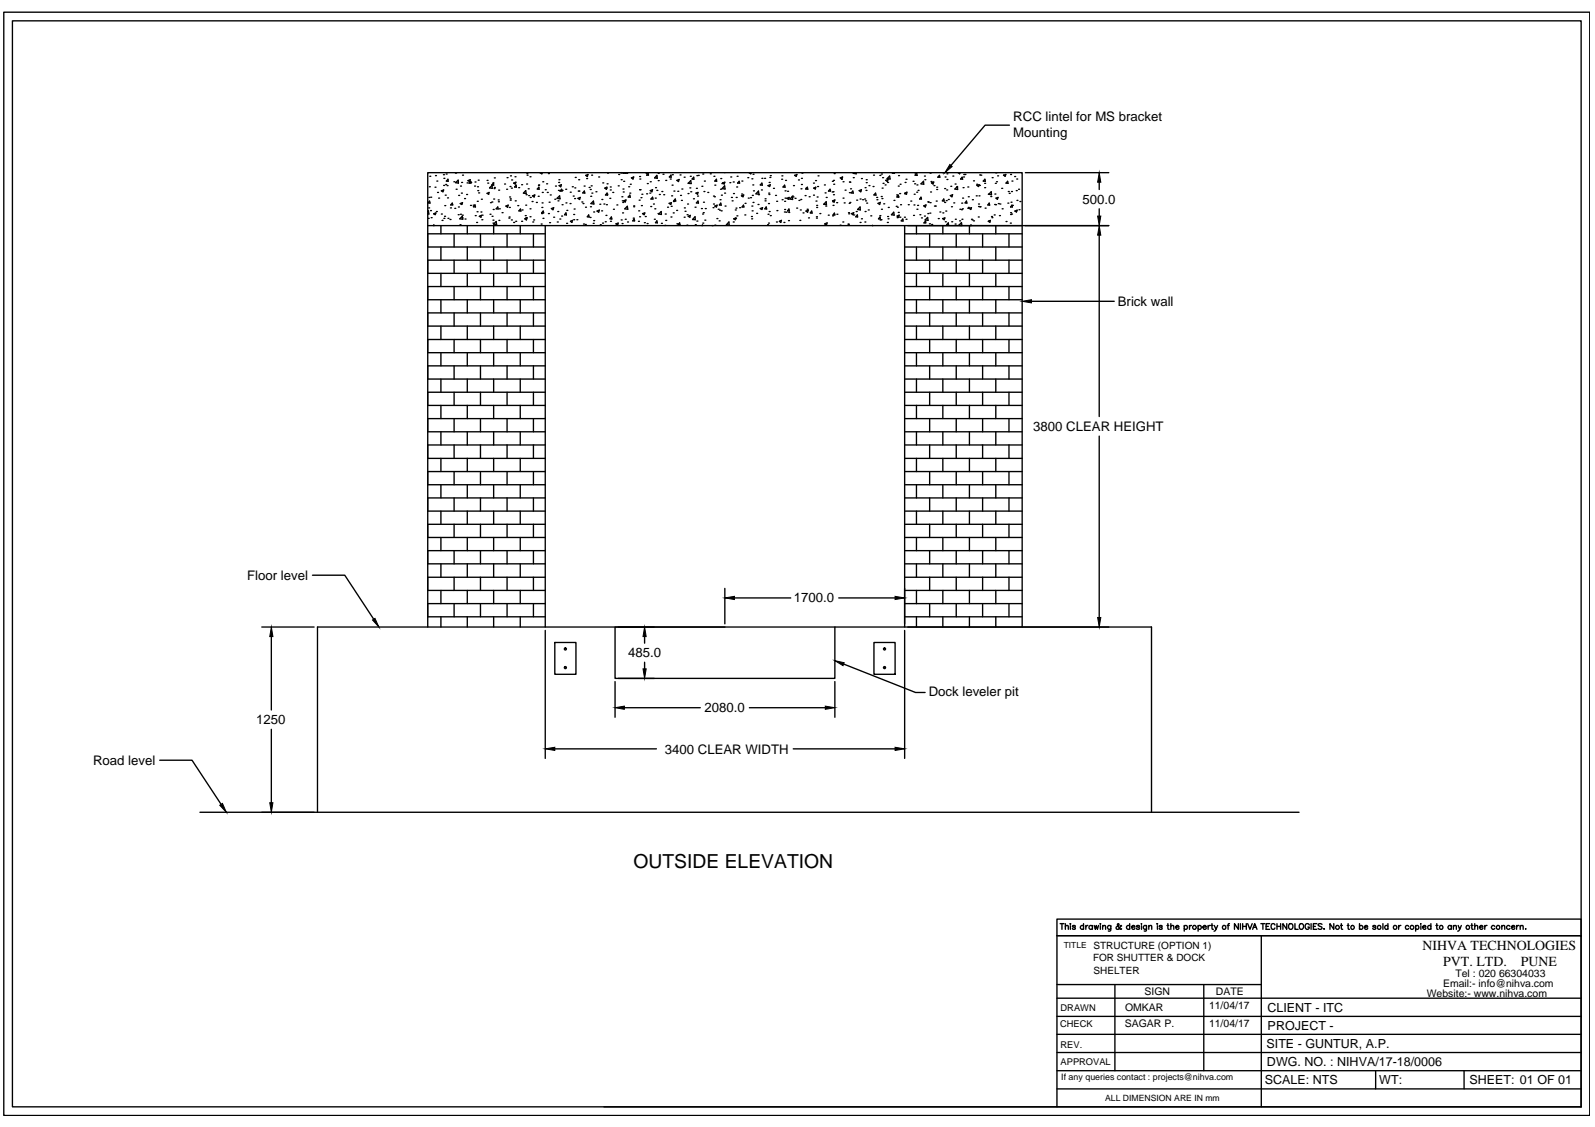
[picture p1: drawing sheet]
<svg xmlns="http://www.w3.org/2000/svg" width="297mm" height="210mm" viewBox="0 0 297 210" stroke-linecap="round" stroke-linejoin="round" font-family="sans-serif">
<!-- layer: 0 -->
<g fill="none" stroke="#000" stroke-width=".25">
<path d="M.7 2.3h295.4v205.5h-295.4zM2.3 3.9h292.2v202.2h-292.2zM79.7 39.4l.1-.1 .1 .6-.2-.1M79.8 38.7h.1M79.9 36.8h.1M80 34.8h.1M80 37.5l.1 .3h-.4zM80 32.8h.1M80.2 39.2h.1M80.2 36.7h.1M80.8 39.8l.4-.1-.1 .3zM81 34.9h.1"/>
<path d="M81.1 32.7h.1M81.3 39.4h.1M81.4 33.7h.1M81.5 35.8h.1M81.7 36.9h.1M82.2 39.9h.1M82.2 35.5l.4-.1-.1 .3zM82.6 32.5h.1M82.6 34.5h.1M82.7 33.2h.1M82.8 38.3h.1M82.9 36.4h.1"/>
<path d="M83 34.4h.1M83.1 32.4h.1M83.3 34.6h.1M83.3 36.9h.1M83.4 33.4l.1 .4-.4-.1zM83.9 38.7h.1M84.2 37.8l.1 .4h-.4zM84.5 33.9h.1M84.7 38.8h.1M84.8 32.2h.1M84.9 34l.4-.4 .1 .5zM84.9 35.2h.1"/>
<path d="M85.3 40h.1M85.4 38.6h.1M85.4 36.4h.1M85.7 37.9l.4-.2-.1 .4zM85.8 39.9h.1M85.8 34.7h.1M85.8 37.9h.1M85.9 36h.1M86 34h.1M86.1 32.6h.1M86.5 37h.1M86.9 36.2h.1"/>
<path d="M87 34.1h.1M87.2 33.6l.4-.1-.2 .3zM87.6 38.3h.1M87.7 34h.1M87.7 33.8v.3h-.3zM88.1 38.2h.1M88.4 34.7h.1M88.5 33.9h.1M88.5 38.2v.4l-.3-.1zM88.8 39.4h.1M88.9 37.5h.1M88.9 34.8h.1"/>
<path d="M89 35.5h.1M89.1 33.6h.1M89.1 35.9h.1M89.6 39.5h.1M89.6 37.1h.1M90.7 33.6h.1M90.7 36l.4-.2-.1 .4zM90.8 34.1h.1M91.2 35l.4-.5 .1 .6zM91.3 39.9h.1M91.3 37.7h.1M91.6 37.6h.1"/>
<path d="M91.8 34.1h.1M91.8 39h.1M91.9 34.1v.4l-.3-.1zM91.9 37.1h.1M92 35.1h.1M92.1 33.1h.1M92.1 34.9h.1M92.7 38.6l.1 .3h-.4zM92.8 37.2h.1M92.8 37.6h.1M92.9 35.4h.1M93 38.9h.1"/>
<path d="M93.5 39.6h.1M94 34.3h.1M94.2 38.4l.4-.2-.1 .4zM94.3 35.2h.1M94.4 33.1h.1M94.9 38.6h.1M94.9 36.7h.1M95 34.7h.1M95 37.3h.1M95 37h.1M95.1 32.8h.1M95.2 35h.1"/>
<path d="M95.3 33.5h.1M95.7 34.1l.4-.2-.1 .4zM95.9 32.9h.1M96 37.4h.1M96.1 34.5l.1 .4-.4-.1zM96.4 38.3h.1M96.6 35h.1M96.9 38.9l.1 .4h-.4zM97.1 34.4h.1M97.2 39.1h.1M97.9 38.2h.1M97.9 35.5l.1 .6-.5-.1z"/>
<path d="M98 36.3h.1M98.1 34.3h.1M98.1 32.3h.1M98.2 32.6h.1M98.4 35.2h.1M98.5 36.4h.1M98.7 38.9h.1M98.7 32.9h.1M98.7 36.8h.1M99.1 37.5h.1M99.2 36.5l.4-.2-.1 .4zM99.9 37.7h.1"/>
<path d="M100.2 36.6h.1M100.3 34.5h.1M100.3 34.4h.1M100.4 34.9v.3h-.3zM100.7 32.2l.2 .2 .1-.2M100.9 39.8h.1M100.9 38.6h.1M101 37.8h.1M101 35.8h.1M101.1 33.9h.1M101.2 39.3v.4h-.3zM101.5 35.3h.1"/>
<path d="M101.8 34.2h.1M101.9 35.8h.1M102.1 39.8h.1M102.1 32.3h.1M102.3 37.7h.1M102.5 36.3h.1M102.7 38.8l.4-.1-.1 .4zM103.3 37.1h.1M103.4 34.7h.1M103.7 36.9l.5-.4 .1 .5zM103.9 39.4h.1M103.9 37.4h.1"/>
<path d="M104 35.5h.1M104 34h.1M104.1 33.5h.1M104.1 34.6l.4-.2-.1 .4zM104.6 35.2l.1 .4h-.4zM104.7 38.1h.1M104.7 35.5h.1M105.4 35.2h.1M105.4 37.8h.1M105.4 39.7l.1 .3h-.4zM105.6 39.2h.1M106.2 37.9h.1"/>
<path d="M106.2 35.8h.1M106.6 34.8h.1M106.8 36.5h.1M106.8 39.9h.1M106.9 38.9h.1M107 37h.1M107 35h.1M107.1 33h.1M107.6 36.9l.5-.1-.2 .4zM107.7 35.6h.1M107.8 33.5h.1M107.8 35.6h.1"/>
<path d="M108.4 37.6h.1M108.6 37.9h.1M108.8 34.7h.1M108.8 35.6l.1 .4-.4-.1zM109 38.6h.1M109.1 32.7l.4-.2-.1 .4zM109.2 33.3h.1M109.7 34.9h.1M109.9 35.3h.1M110 38.5h.1M110 36.6h.1M110.1 37.9l.4-.4 .1 .5z"/>
<path d="M110.1 34.6h.1M110.2 32.6h.1M110.2 36h.1M110.6 39.5h.1M111 35.7h.1M111.2 39.3l.4-.2-.1 .4zM111.5 33h.1M111.7 38h.1M112 39.3h.1M112.1 37.2h.1M112.3 34.1h.1M112.5 38h.1"/>
<path d="M112.6 35l.4-.1-.1 .3zM112.9 35h.1M112.9 38.1h.1M113 36.2h.1M113.1 34.2h.1M113.1 36v.4l-.3-.1zM113.1 32.2h.1M113.6 36.9h.1M113.7 34.8h.1M113.7 35.4h.1M114.1 35.8h.1M114.2 39h.1"/>
<path d="M114.9 38.2h.1M115.1 34.6h.1M115.2 32.5h.1M115.6 32.2h.1M115.6 32.2h.5M115.7 33.5h.1M115.8 36.6h.1M115.9 37.4h.1M115.9 39.7h.1M116 37.7h.1M116 35.2h.1M116.1 35.8h.1"/>
<path d="M116.1 33.8h.1M116.1 37.4l.5-.2-.2 .4zM116.2 32.2l.3 .1v-.1M116.4 38.9l.4-.5 .1 .6zM116.7 32.3h.1M117.1 34.8h.1M117.3 36h.1M117.3 36.4l.1 .3h-.4zM117.4 34.3h.1M117.6 33.1l.4-.1-.1 .3zM118 38.5h.1M118 38.3h.1"/>
<path d="M118.9 39.3h.1M119 37.3h.1M119.1 35.3h.1M119.1 32.9h.1M119.2 33.3h.1M119.2 35.3h.1M119.4 36.8h.1M119.5 38.3h.1M119.5 36.2h.1M119.7 39.8l.4-.1-.1 .3zM120.3 32.3h.1M120.4 36.1h.1"/>
<path d="M120.6 34.2h.1M120.7 32.3l.1 .3h-.4zM121 36h.1M121.1 33.9h.1M121.1 35.5l.4-.2-.1 .4zM121.2 38.5h.1M121.5 36.7l.1 .4h-.4zM121.7 38h.1M121.9 38.9h.1M122 36.9h.1M122.1 35h.1M122.2 33h.1"/>
<path d="M122.3 35.5h.1M122.3 32.7l.1 .5-.5-.1zM122.5 39.8h.1M122.6 33.6h.1M122.6 32.3h.1M122.7 39.9l.4-.5 .1 .5zM122.8 36.2h.1M123.3 35.7h.1M123.5 32.5h.1M123.6 36.3h.1M123.9 39.9h.1M124 33.6h.1"/>
<path d="M124.3 38.6h.1M124.6 37.9l.4-.2-.1 .4zM124.8 33.3h.1M125 32.6v.4h-.3zM125 38.4h.1M125.1 36.5h.1M125.2 34.5h.1M125.2 32.5h.1M125.4 39.7h.1M125.4 37.5h.1M125.5 35.6h.1M125.8 37.1v.4l-.3-.1z"/>
<path d="M126 39.2h.1M126.1 33.6l.4-.2-.1 .4zM126.2 35.6h.1M126.6 32.6h.1M126.7 36.4h.1M126.9 37.3h.1M127 35.2h.1M127.4 33h.1M127.5 38.7h.1M127.6 39.4h.1M128 40h.1M128 38h.1"/>
<path d="M128.1 36.1h.1M128.2 34.1h.1M128.5 35h.1M128.6 32.8h.1M128.6 35.7h.1M128.6 33.6l.1 .6-.5-.1zM129.1 37h.1M129.2 33v.4l-.3-.1zM129.4 38.6h.1M129.6 36l.4-.2-.1 .4zM129.7 35.1h.1M129.8 32.7h.1"/>
<path d="M129.9 36.5h.1M130 37.5l.1 .3h-.4zM130 32.7h.1M130.6 38.8h.1M130.7 34.7h.1M130.8 39.9h.1M130.9 32.4h.1M131 39.6h.1M131 37.7h.1M131.1 35.7h.1M131.2 33.7h.1M131.3 38.8h.1"/>
<path d="M131.8 35.8h.1M132.3 32.4h.1M132.8 38.7h.1M132.9 36.5h.1M132.9 38h.1M133 32.8h.1M133 36.6h.1M133.1 34.5h.1M133.1 38.4l.4-.2-.1 .4zM133.4 33.4l.1 .4-.4-.1zM133.8 39h.1M134 39.1h.1"/>
<path d="M134.1 37.2h.1M134.2 35.2h.1M134.2 33.3h.1M134.2 37.8l.1 .4h-.3zM134.3 39.3h.1M134.4 36.4h.1M134.4 34.2h.1M134.6 34.1l.4-.2-.1 .4zM134.9 36h.1M134.9 34.6l.1 .6-.5-.1zM135 38.4h.1M135.9 34h.1"/>
<path d="M136.1 33h.1M136.2 36.8h.1M136.3 37.4h.1M136.6 33.9h.1M136.6 36.1h.1M136.9 39.1h.1M137.1 38.8h.1M137.1 36.8h.1M137.2 34.8h.1M137.3 32.8h.1M137.7 33.8v.3h-.3zM137.7 38.7h.1"/>
<path d="M138.1 36.5l.4-.2-.1 .3zM138.1 36.1h.1M138.2 33.7h.1M138.5 38.2v.4h-.3zM138.8 37.9h.1M139.3 33.1h.1M139.3 36.9h.1M139.5 32.2h.1M139.5 32.2l.3 .2 .1-.2M139.8 36.8h.1M140 38.4h.1M140 33.3h.1"/>
<path d="M140.1 39.3h.1M140.1 36.4h.1M140.2 34.4h.1M140.2 37.7h.1M140.2 32.5h.1M140.3 35.5h.1M140.9 39.7h.1M141.2 38.1h.1M141.3 36.3h.1M141.3 35.6v.6l-.5-.1zM141.6 38.8l.4-.1-.1 .3zM141.8 35.4h.1"/>
<path d="M141.9 33.2h.1M141.9 34.1l.1 .4-.4-.1zM142.4 33.2h.1M142.5 37.4h.1M142.5 37h.1M142.7 38.6l.1 .3h-.4zM143 39.9h.1M143 34.6l.5-.2-.2 .3zM143.1 37.9h.1M143.2 36h.1M143.2 36.2h.1M143.2 34h.1"/>
<path d="M143.2 39.4h.1M143.4 33h.1M143.5 32.7h.1M144 35.1h.1M144.4 36.4h.1M144.6 37.5h.1M144.7 39.2h.1M145.6 33.4h.1M145.6 32.8h.1M145.7 37.2h.1M146.1 39.5h.1M146.1 37.5h.1"/>
<path d="M146.1 39h.1M146.1 34.5l.1 .4-.4-.1zM146.2 36.9h.1M146.2 35.5h.1M146.3 33.6h.1M146.4 39.5h.1M146.5 36.9l.5-.1-.2 .3zM146.7 35.6h.1M146.9 39.6h.1M146.9 38.9l.1 .4h-.3zM147.1 37.1l.5-.5v.6zM147.6 36.5h.1"/>
<path d="M147.7 36.7h.1M147.8 34.6h.1M148 32.7l.4-.2-.1 .3zM148.1 36.9h.1M148.4 38.8h.1M148.7 33.5h.1M148.8 37.3h.1M149 39.1h.1M149.1 37.2h.1M149.2 35.2h.1M149.3 34.4h.1M149.3 33.2h.1"/>
<path d="M149.3 32.2h.1M149.5 39.7h.1M149.9 36.4h.1M150.1 35h.1M150.1 39.3l.4-.2-.1 .4zM150.3 39h.1M150.4 34.9v.3h-.3zM150.7 36.6h.1M151.2 39.3v.4h-.3zM151.5 34.1h.1M151.5 36.4h.1M151.5 35l.4-.1-.1 .3z"/>
<path d="M151.9 33.6h.1M152 37.5h.1M152.1 38.6h.1M152.1 38.3h.1M152.2 36.7h.1M152.3 34.7h.1M152.3 32.8h.1M152.7 39.8h.1M153.4 38l.5-.4v.5zM153.5 34.4h.1M153.6 38h.1M153.7 35.9h.1"/>
<path d="M153.8 38.4h.1M153.9 36.8h.1M154.6 35.2l.1 .4h-.4zM155 35.8h.1M155 33.8h.1M155.1 37.4l.4-.2-.2 .4zM155.1 37.6h.1M155.1 35.7h.1M155.1 38.3h.1M155.2 33.6h.1M155.2 36.3h.1M155.3 34.3h.1"/>
<path d="M155.3 32.3h.1M155.4 39.7l.1 .3h-.4zM155.8 37.7h.1M155.9 39.9h.1M156.5 33.1l.4-.1-.1 .3zM156.7 33.4h.1M157 36.9h.1M157 33.9h.1M157.2 37.8h.1M157.4 35.4h.1M158 39.6h.1M158.1 39.8h.1"/>
<path d="M158.1 37.9h.1M158.2 35.9h.1M158.2 33.9h.1M158.3 33.9h.1M158.3 37.7h.1M158.4 35.2h.1M158.6 39.8l.4-.2-.1 .4zM158.8 35.6l.1 .4-.4-.1zM158.9 33.1h.1M159 32.2l-.1 .1 .6 .1-.1-.2M159.5 39.4h.1M159.5 37.3h.1"/>
<path d="M159.7 39l.5-.4v.5zM160 35.5l.4-.2-.1 .4zM160.2 37.1h.1M160.4 33.3h.1M160.6 37.2h.1M161 37.1h.1M161.1 35h.1M161.1 39.4h.1M161.2 37.4h.1M161.3 35.5h.1M161.3 33.5h.1M161.3 34h.1"/>
<path d="M161.4 37.8h.1M161.7 39.1h.1M161.8 34.6h.1M162.6 34.7h.1M162.7 32.6h.1M163.1 36v.4l-.3-.1zM163.3 36.8h.1M163.3 37.2h.1M163.5 37.9l.4-.2-.1 .4zM163.9 32.7h.1M164.1 36.6h.1M164.2 32.4h.1"/>
<path d="M164.2 39h.1M164.2 37h.1M164.3 35h.1M164.4 33.1h.1M164.5 34.1h.1M164.6 38h.1M164.8 34.4h.1M165 33.6l.4-.2-.1 .4zM165.2 33.3l.5-.5 .1 .5zM165.3 34h.1M165.4 38.6h.1M166.3 32.2h-.1l.4 .1-.1-.1"/>
<path d="M166.4 39.5l.1 .6-.5-.1zM166.5 37.3h.1M166.9 38.4h.1M167 36.3h.1M167.1 38.6h.1M167.2 36.6h.1M167.3 34.7h.1M167.3 39.6h.1M167.3 36.4l.1 .3h-.4zM167.3 32.7h.1M167.5 36.1h.1M167.6 34.3h.1"/>
<path d="M167.7 38.1h.1M168.5 36.1h.1M168.5 36l.4-.2-.1 .4zM168.6 34h.1M168.7 33.4h.1M169.1 38.1h.1M169.6 37.5h.1M170 33.8h.1M170.2 38.2h.1M170.3 36.2h.1M170.3 34.2h.1M170.4 32.2h.1"/>
<path d="M170.7 35.8h.1M170.7 32.3l.1 .4-.4-.1zM170.8 39h.1M170.8 34.4h.1M170.9 38.3h.1M171 35.5h.1M171.3 40h.1M171.5 36.7l.1 .4h-.3zM171.5 34.2l.5-.4v.5zM172 38.3l.5-.1-.2 .4zM172.2 32.8h.1M172.2 33.5h.1"/>
<path d="M172.8 37.6h.1M172.8 39.8h.1M172.9 37.7h.1M173.2 39.7h.1M173.2 37.7h.1M173.2 32.2h.1M173.3 35.8h.1M173.4 33.8h.1M173.5 34.1l.4-.2-.1 .4zM173.9 34.6h.1M174 38.4h.1M174.2 38.4h.1"/>
<path d="M174.4 37.5h.1M174.4 34.9h.1M174.4 35.3h.1M174.9 32.7l.1 .3h-.3zM175 39.5h.1M175.6 39.7h.1M175.6 32.2h.1M175.8 37.1v.4l-.3-.1zM175.9 37.7h.1M175.9 35.1h.1M176 33h.1M176.1 39.3h.1"/>
<path d="M176.2 37.4h.1M176.3 35.4h.1M176.3 33.4h.1M176.3 32.4h.1M176.6 37.2h.1M177 36.4l.4-.1-.1 .3zM177.1 34.7h.1M177.2 38.5h.1M177.4 32.8h.1M177.6 37.8h.1M177.8 35.2l.5-.5v.6zM177.9 34.3h.1"/>
<path d="M178.2 34.8h.1M178.4 32.2l.3 .2 .1-.2M178.8 39h.1M179.1 39.1h.1M179.1 37.8h.1M179.2 33l.1 .4-.4-.1zM179.2 38.9h.1M179.3 36.9h.1M179.4 35h.1M179.4 33h.1M179.5 32.5h.1M179.7 32.5h.1"/>
<path d="M180 37.5l.1 .3h-.4zM180.2 34.8h.1M180.2 38.8h.1M180.3 38.6h.1M180.3 36.6h.1M180.5 38.8l.4-.1-.1 .3zM181.1 37.2h.1M181.3 33.7h.1M181.8 36.5h.1M181.9 34.3h.1M181.9 34.5l.5-.1-.2 .3zM182.2 38.5h.1"/>
<path d="M182.2 38h.1M182.3 36.5h.1M182.4 34.5h.1M182.4 32.6h.1M182.5 38.5h.1M182.7 32.6h.1M183.4 35h.1M183.4 34.1h.1M183.4 33.4l.1 .4-.4-.1zM183.5 38.8h.1M184.1 36.2h.1M184.1 36.2l.5-.5v.6z"/>
<path d="M184.2 37.8l.1 .4h-.3zM184.5 36.6h.1M184.8 33.1h.1M185.2 38.1h.1M185.3 36.1h.1M185.4 34.1h.1M185.4 38.1h.1M185.4 32.2h.1M185.5 36.9l.4-.1-.2 .3zM185.6 33.9h.1M185.8 32.8h.1M185.9 37.9h.1"/>
<path d="M186.2 38h.1M186.5 35.1h.1M186.6 38.9h.1M186.9 32.6l.4-.1-.1 .3zM187.6 33.8l.1 .3h-.3zM187.7 37.8h.1M187.8 35.7h.1M187.9 36h.1M188 23.3h-4.5l-6.4 7.5M188.2 39.6h.1M188.2 39.9h.1M188.2 32.5h.1"/>
<path d="M188.3 37.7h.1M188.4 35.7h.1M188.4 39.9h.1M188.5 33.7h.1M188.5 38.2v.4h-.3zM188.5 38.3h.1M189 32.9h.1M189 39.3l.4-.2-.1 .4zM189.3 35.5h.1M189.3 33.3h.1M189.4 37.3h.1M189.7 35.2h.1"/>
<path d="M189.8 39.1h.1M189.9 37.5h.1M191 32.2h15.5M204.7 33.9v1.4M204.7 38.9v1.3M79.7 42h126.8M79.7 40.7h.1M80.3 40.5h.1M80.7 42l.1-.1v.1M82.1 42v1.5M82.1 46v2.5M82.1 50.9v2.5"/>
<path d="M82.1 55.8v2.5M82.3 41h.1M82.7 40.7h.1M82.8 40.3h.1M83.4 40.7h.1M83.8 40.9h.1M84.6 43.5v2.5M84.6 48.5v2.4M84.6 53.4v2.4M84.6 58.3v2.4M85.7 41.9h.1M86 40.6h.1"/>
<path d="M86.1 40.1h.1M86.1 40.3l.1 .5h-.6zM86.6 40.8h.1M87 42v1.5M87 46v2.5M87 50.9v2.5M87 55.8v2.5M88.5 40.2h.1M88.8 41.4h.1M89.3 40.3l.3-.2v.4zM89.5 43.5v2.5M89.5 48.5v2.4"/>
<path d="M89.5 53.4v2.4M89.5 58.3v2.4M89.7 40.9h.1M89.8 40.1h.1M91.6 40.3h.1M91.8 41h.1M91.8 41.6h.1M91.9 41.9h.1M91.9 42v1.5M91.9 46v2.5M91.9 50.9v2.5M91.9 55.8v2.5"/>
<path d="M91.9 41.7l.5-.4 .1 .5zM92.9 41h.1M94.4 43.5v2.5M94.4 48.5v2.4M94.4 53.4v2.4M94.4 58.3v2.4M94.8 40.6h.1M94.8 40.4h.1M95.2 41h.1M95.7 41.4h.1M96 41.2h.1M96.9 42v1.5"/>
<path d="M96.9 46v2.5M96.9 50.9v2.5M96.9 55.8v2.5M97.1 41.2h.1M97.7 40.8l.5-.2-.2 .4zM97.8 40.2h.1M97.9 40.5h.1M98.7 40.4h.1M99.2 41.3h.1M99.3 43.5v2.5M99.3 48.5v2.4M99.3 53.4v2.4"/>
<path d="M99.3 58.3v2.4M99.4 41h.1M100.8 41.7h.1M101.1 40.7h.1M101.5 43.5h-21.8v2.5h21.8M101.5 48.5h-21.8v2.4h21.8M101.5 53.4h-21.8v2.4h21.8M101.5 58.3h-21.8v2.4h21.8M101.5 42v74.8M102.3 41.5h.1M103.1 40.5h.1M103.8 41.3h.1"/>
<path d="M104.3 40.8h.1M104.6 40.2h.1M105.5 41.6h.1M106.2 41.2l.4-.2-.1 .4zM106.8 40.9h.1M107.4 40.9h.1M108.7 41.7h.1M109 41.8h.1M109.6 40l.1 .4h-.3zM109.9 40.5h.1M110.5 41.6h.1M110.6 41.1h.1"/>
<path d="M111.8 41.9h.1M112.2 41.6h.1M112.7 41.3h.1M112.8 40.1h.1M113.7 41.2h.1M113.9 40.4v.4h-.3zM114.7 41.7l.4-.1-.1 .3zM115 42h.1M115.7 41h.1M115.9 41.6h.1M116.4 40.8h.1M116.9 41.3h.1"/>
<path d="M117.9 40.6h.1M118.1 40.8l.1 .3h-.4zM118.9 41.2h.1M119.1 40.4h.1M120 41.5h.1M120.2 40.3h.1M120.5 41.6h.1M121.9 40.8h.1M122.3 41.1l.1 .4h-.3zM123.2 41.6h.1M123.8 42h.1M124 41h.1"/>
<path d="M125 40.4h.1M126.1 41.7h.1M126.3 41.7h.1M126.6 41.5v.4h-.3zM127.4 40.5h.1M127.9 41.9h.1M128.2 40.3l.4-.2-.1 .4zM129.4 40.4l.1 .5h-.5zM129.5 41.9h.1M129.8 41.2h.1M130.7 42l.1-.1v.1M130.9 41.6h.1"/>
<path d="M131.3 41h.1M132.6 42h.1M133.1 41.9h.1M133.5 40.7h.1M133.9 41.1h.1M135.7 41.3l.1 .6h-.5zM136.6 41.3h.1M136.6 40.8l.5-.2-.2 .3zM137 40.7h.1M137.2 40.2h.1M138.7 40h.1M139.9 40.3h.1"/>
<path d="M140 40.8h.1M142.9 41.9h.1M143.1 41.6h.1M143.5 40.2h.1M144.6 41.3h.1M145.1 41.2l.4-.2-.1 .4zM146 41.4h.1M146.8 41.1h.1M149 41h.1M150.6 40.6h.1M152 40.6h.1M152 40.4h.1"/>
<path d="M153.5 41.9h.1M153.6 41.7l.4-.2-.1 .4zM154.2 40.1h.1M155.1 40.2h.1M156.4 41.9h.1M157 41.3h.1M157.9 41.7h.1M158 41.8h.1M159 40h.1M159.7 40v.4h-.3zM160.2 41.4h.1M160.4 40.8h.1"/>
<path d="M161.1 41.3h.1M162.2 40.2h.1M162.5 42h.1M163.9 40.2h.1M163.9 41h.1M163.9 40.4v.4h-.3zM164.1 40.9h.1M165.3 41.4h.1M165.3 40.3h.1M165.4 40.8h.1M167.1 40.5h.1M167.1 40.2l.4-.1-.1 .4z"/>
<path d="M167.6 40.5h.1M168.1 40.8l.1 .4-.4-.1zM168.4 40.5h.1M168.5 43.5h21.9M168.5 46h21.9M168.5 48.5h21.9M168.5 50.9h21.9M168.5 53.4h21.9M168.5 55.8h21.9M168.5 58.3h21.9M168.5 42v74.8M168.7 40.8h.1"/>
<path d="M170.1 40.1h.1M170.7 42v1.5M170.7 46v2.5M170.7 50.9v2.5M170.7 55.8v2.5M171.6 40.6h.1M172.2 40.2h.1M172.4 41.2v.3h-.3zM172.7 40.5l.1 .5h-.5zM173.1 41.7h.1M173.1 43.5v2.5M173.1 48.5v2.4"/>
<path d="M173.1 53.4v2.4M173.1 58.3v2.4M173.5 41.8h.1M174.7 40.7h.1M175.5 40.7l.5-.1-.2 .3zM175.6 42v1.5M175.6 46v2.5M175.6 50.9v2.5M175.6 55.8v2.5M176.1 41.3h.1M176.6 41.5v.4h-.3zM177.2 41.3h.1"/>
<path d="M177.9 41.7h.1M177.9 40.8h.1M178.1 43.5v2.5M178.1 48.5v2.4M178.1 53.4v2.4M178.1 58.3v2.4M178.7 41.1h.1M179 42l-.4-.1 .5-.4v.5M179.1 40.8h.1M180.5 42v1.5M180.5 46v2.5M180.5 50.9v2.5"/>
<path d="M180.5 55.8v2.5M180.7 42l.1-.1v.1M180.9 40.8h.1M181 41h.1M181.3 41.1h.1M182.2 40.4h.1M183 43.5v2.5M183 48.5v2.4M183 53.4v2.4M183 58.3v2.4M184.1 41.2l.3-.2-.1 .4zM184.2 41.1h.1"/>
<path d="M184.6 40.3h.1M184.7 40.5h.1M185.2 40h.1M185.4 42v1.5M185.4 46v2.5M185.4 50.9v2.5M185.4 55.8v2.5M186.1 40.2h.1M187.4 41.3h.1M187.9 43.5v2.5M187.9 48.5v2.4M187.9 53.4v2.4"/>
<path d="M187.9 58.3v2.4M188.2 41.6h.1M192.1 56.1h15.4M204.7 43.8v33.8M82.1 60.7v2.5M82.1 65.7v2.4M82.1 70.6v2.5M82.1 75.5v2.5M84.6 63.2v2.5M84.6 68.1v2.5M84.6 73.1v2.4M84.6 78v2.4"/>
<path d="M87 60.7v2.5M87 65.7v2.4M87 70.6v2.5M87 75.5v2.5M89.5 63.2v2.5M89.5 68.1v2.5M89.5 73.1v2.4M89.5 78v2.4M91.9 60.7v2.5M91.9 65.7v2.4M91.9 70.6v2.5M91.9 75.5v2.5"/>
<path d="M94.4 63.2v2.5M94.4 68.1v2.5M94.4 73.1v2.4M94.4 78v2.4M96.9 60.7v2.5M96.9 65.7v2.4M96.9 70.6v2.5M96.9 75.5v2.5M99.3 63.2v2.5M99.3 68.1v2.5M99.3 73.1v2.4M99.3 78v2.4"/>
<path d="M101.5 63.2h-21.8v2.5h21.8M101.5 68.1h-21.8v2.5h21.8M101.5 73.1h-21.8v2.4h21.8M101.5 78h-21.8v2.4h21.8M168.5 60.7h21.9M168.5 63.2h21.9M168.5 65.7h21.9M168.5 68.1h21.9M168.5 70.6h21.9M168.5 73.1h21.9M168.5 75.5h21.9M168.5 78h21.9"/>
<path d="M170.7 60.7v2.5M170.7 65.7v2.4M170.7 70.6v2.5M170.7 75.5v2.5M173.1 63.2v2.5M173.1 68.1v2.5M173.1 73.1v2.4M173.1 78v2.4M175.6 60.7v2.5M175.6 65.7v2.4M175.6 70.6v2.5M175.6 75.5v2.5"/>
<path d="M178.1 63.2v2.5M178.1 68.1v2.5M178.1 73.1v2.4M178.1 78v2.4M180.5 60.7v2.5M180.5 65.7v2.4M180.5 70.6v2.5M180.5 75.5v2.5M183 63.2v2.5M183 68.1v2.5M183 73.1v2.4M183 78v2.4"/>
<path d="M185.4 60.7v2.5M185.4 65.7v2.4M185.4 70.6v2.5M185.4 75.5v2.5M187.9 63.2v2.5M187.9 68.1v2.5M187.9 73.1v2.4M187.9 78v2.4M82.1 80.4v2.5M82.1 85.4v2.4M82.1 90.3v2.4M82.1 95.2v2.4"/>
<path d="M84.6 82.9v2.5M84.6 87.8v2.5M84.6 92.7v2.5M84.6 97.6v2.5M87 80.4v2.5M87 85.4v2.4M87 90.3v2.4M87 95.2v2.4M89.5 82.9v2.5M89.5 87.8v2.5M89.5 92.7v2.5M89.5 97.6v2.5"/>
<path d="M91.9 80.4v2.5M91.9 85.4v2.4M91.9 90.3v2.4M91.9 95.2v2.4M94.4 82.9v2.5M94.4 87.8v2.5M94.4 92.7v2.5M94.4 97.6v2.5M96.9 80.4v2.5M96.9 85.4v2.4M96.9 90.3v2.4M96.9 95.2v2.4"/>
<path d="M99.3 82.9v2.5M99.3 87.8v2.5M99.3 92.7v2.5M99.3 97.6v2.5M101.5 82.9h-21.8v2.5h21.8M101.5 87.8h-21.8v2.5h21.8M101.5 92.7h-21.8v2.5h21.8M101.5 97.6h-21.8v2.5h21.8M168.5 80.4h21.9M168.5 82.9h21.9M168.5 85.4h21.9M168.5 87.8h21.9"/>
<path d="M168.5 90.3h21.9M168.5 92.7h21.9M168.5 95.2h21.9M168.5 97.6h21.9M170.7 80.4v2.5M170.7 85.4v2.4M170.7 90.3v2.4M170.7 95.2v2.4M173.1 82.9v2.5M173.1 87.8v2.5M173.1 92.7v2.5M173.1 97.6v2.5"/>
<path d="M175.6 80.4v2.5M175.6 85.4v2.4M175.6 90.3v2.4M175.6 95.2v2.4M178.1 82.9v2.5M178.1 87.8v2.5M178.1 92.7v2.5M178.1 97.6v2.5M180.5 80.4v2.5M180.5 85.4v2.4M180.5 90.3v2.4M180.5 95.2v2.4"/>
<path d="M183 82.9v2.5M183 87.8v2.5M183 92.7v2.5M183 97.6v2.5M185.4 80.4v2.5M185.4 85.4v2.4M185.4 90.3v2.4M185.4 95.2v2.4M187.9 82.9v2.5M187.9 87.8v2.5M187.9 92.7v2.5M187.9 97.6v2.5"/>
<path d="M204.7 81.2v33.8M48.8 116.8h9.7M50.5 118.6v13.6M58.2 107.1h6l5.4 8.2M79.7 116.8v-84.6h110.7v84.6M82.1 100.1v2.5M82.1 105v2.5M82.1 110v2.4M82.1 114.9v1.9M84.6 102.6v2.4M84.6 107.5v2.5M84.6 112.4v2.5"/>
<path d="M87 100.1v2.5M87 105v2.5M87 110v2.4M87 114.9v1.9M89.5 102.6v2.4M89.5 107.5v2.5M89.5 112.4v2.5M91.9 100.1v2.5M91.9 105v2.5M91.9 110v2.4M91.9 114.9v1.9M94.4 102.6v2.4"/>
<path d="M94.4 107.5v2.5M94.4 112.4v2.5M96.9 100.1v2.5M96.9 105v2.5M96.9 110v2.4M96.9 114.9v1.9M99.3 102.6v2.4M99.3 107.5v2.5M99.3 112.4v2.5M101.5 102.6h-21.8v2.4h21.8M101.5 107.5h-21.8v2.5h21.8M101.5 112.4h-21.8v2.5h21.8"/>
<path d="M101.5 117.4v23.9M103.3 119.7h4v5.9h-4zM120 118.6v1.2M135 116.8h-20.5v9.6h41v-9.6M135 109.6v6.6M136.8 111.4h10.5M156.2 111.4h10.5M162.8 119.7h3.9v5.9h-3.9zM168.5 100.1h21.9M168.5 102.6h21.9M168.5 105h21.9M168.5 107.5h21.9"/>
<path d="M168.5 110h21.9M168.5 112.4h21.9M168.5 114.9h21.9M168.5 117.4v23.9M170.7 100.1v2.5M170.7 105v2.5M170.7 110v2.4M170.7 114.9v1.9M173.1 102.6v2.4M173.1 107.5v2.5M173.1 112.4v2.5M175.6 100.1v2.5"/>
<path d="M175.6 105v2.5M175.6 110v2.4M175.6 114.9v1.9M178.1 102.6v2.4M178.1 107.5v2.5M178.1 112.4v2.5M180.5 100.1v2.5M180.5 105v2.5M180.5 110v2.4M180.5 114.9v1.9M183 102.6v2.4M183 107.5v2.5"/>
<path d="M183 112.4v2.5M185.4 100.1v2.5M185.4 105v2.5M185.4 110v2.4M185.4 114.9v1.9M187.9 102.6v2.4M187.9 107.5v2.5M187.9 112.4v2.5M50.5 135.8v13.7M103.3 139.5h18.9M114.5 126.9v6.7M115.1 126.4h6.7"/>
<path d="M116.3 131.8h14.1M120 123.3v1.3M139.6 131.8h14.1M147.7 139.5h19M155.5 126.9v6.7M157.1 123.7l13.4 5.3h1.8M29.7 141.6h6.1l5.4 8.2M37.2 151.3h204.7M59.1 151.3v-34.5h155.3v34.5M197.4 172h.7M197.8 172v1.1M198.4 172.6l.1-.2h.4l.1 .7"/>
<path d="M198.4 172v1.1M199.3 172l.1 .1zM199.3 172.4v.7M200.3 172.5l-.1-.1h-.4v.2l.3 .1 .2 .2-.2 .2-.3-.1-.1-.1M201.8 172.5a.33 .33 0 0 0-.5 0 .33 .33 0 0 0 0 .5 .33 .33 0 0 0 .5-.1M201.8 172v1.1M202.2 172.4v.7M202.6 172.4h-.2l-.2 .3M203.4 172.5a.35 .35 0 0 0-.5 0 .35 .35 0 0 0 0 .5 .35 .35 0 0 0 .5-.1M203.4 172.4v.7M203.8 172.4l.2 .7 .2-.7 .2 .7 .2-.7M204.9 172l.1 .1z"/>
<path d="M204.9 172.4v.7M205.3 172.6l.2-.2h.4v.7M205.3 172.4v.7M206.9 172.4l-.1 .9-.4 .1M206.9 172.5a.35 .35 0 0 0-.6 0 .35 .35 0 0 0 0 .5 .35 .35 0 0 0 .6-.1M208.9 172.5l-.1-.1a.78 .78 0 0 1-.9 .6v-.3l.5-.4-.1-.3-.2 .2v.2l.5 .6 .2 .1 .1-.1M210.4 172.5a.33 .33 0 0 0-.5 0 .33 .33 0 0 0 0 .5 .33 .33 0 0 0 .5-.1M210.4 172v1.1M210.8 172.7h.6a.32 .32 0 0 0-.5-.3 .32 .32 0 0 0-.1 .5l.2 .2 .4-.2M212.2 172.5l-.2-.1h-.3v.1l.4 .2 .1 .3-.3 .1-.2-.2M212.5 172.1h.1M212.6 172.4v.7"/>
<path d="M213.5 172.4v.9l-.4 .1M213.5 172.5a.33 .33 0 0 0-.5 0 .33 .33 0 0 0 0 .5 .33 .33 0 0 0 .5-.1M213.9 172.6l.3-.2h.2l.1 .7M213.9 172.4v.7M215.5 172.1h.1zM215.5 172.4v.7M216.4 172.5v-.1h-.5v.2l.4 .1 .1 .2-.2 .2-.3-.1v-.1M217.3 172.4h.4M217.5 172v.9v.1l.2 .1M218 172.6l.2-.2h.4v.7M218 172v1.1M218.9 172.7h.7a.35 .35 0 0 0-.6-.2 .35 .35 0 0 0 .2 .6l.4-.2"/>
<path d="M220.5 172.5a.33 .33 0 0 1 .5 0 .33 .33 0 0 1 0 .5 .33 .33 0 0 1-.5-.1M220.5 172.4v1M221.5 172.4v.7M221.9 172.4h-.3l-.1 .3M223.1 172.5a.33 .33 0 0 1 .5 0 .33 .33 0 0 1 0 .5 .33 .33 0 0 1-.5-.1M223.1 172.4v1M224 172.7h.6a.35 .35 0 0 0-.6-.2 .35 .35 0 0 0 .3 .6l.3-.2M225 172.4v.7M225.4 172.4h-.2l-.2 .3M225.5 172.4h.4M225.7 172v.9v.1l.3 .1M226.1 172.4l.4 .7 .3-.7"/>
<path d="M226.5 173.1l-.4 .3M228.5 172.4h.4M229 172l-.2 .1-.1 .1v.9M230.6 172v1.1l-.7-1.1v1.1M231 172v1.1M231.4 172v1.1M231.4 172.5h.7M232.1 172v1.1M232.4 172l.4 1.1 .4-1.1M233.3 173.1l.4-1.1 .4 1.1M233.4 172.7h.5M234.8 172h.7"/>
<path d="M234.9 174.3v31.8M235.2 172v1.1M235.8 172.5h.4M236.5 172h-.7v1.1h.7M237.4 172.3a.37 .37 0 0 0-.4-.3 .37 .37 0 0 0-.3 .4v.3a.37 .37 0 0 0 .3 .4 .37 .37 0 0 0 .4-.3M237.8 172.5h.7M237.8 172v1.1M238.5 172v1.1M239.6 172v1.1l-.7-1.1v1.1M240.1 172.2a.45 .45 0 0 1 .5-.1 .45 .45 0 0 1 .2 .6 .4 .4 0 0 1-.4 .4 .4 .4 0 0 1-.4-.4zM241.2 172v1.1h.6M242 172.2a.49 .49 0 0 1 .8 .3 .49 .49 0 0 1-.7 .5l-.1-.3z"/>
<path d="M243.8 172.3a.39 .39 0 0 0-.4-.3 .39 .39 0 0 0-.3 .4v.3a.38 .38 0 0 0 .3 .4 .38 .38 0 0 0 .4-.4h-.2M244.2 172v1.1M244.6 172.5h.4M245.2 172h-.6v1.1h.6M246.2 172.2l-.3-.2-.4 .2v.2l.7 .4-.3 .3-.4-.2M246.6 173v.1zM248.4 172v1.1l-.7-1.1v1.1M249.7 172.4h.3M249.8 172v.9v.1l.2 .1M250.9 172.4h.3M251.1 172v.9v.1l.2 .1M253.2 172.5a.35 .35 0 0 1 .5 0 .35 .35 0 0 1 0 .5 .35 .35 0 0 1-.5-.1"/>
<path d="M253.2 172v1.1M254.1 172.7h.6a.32 .32 0 0 0-.5-.3 .32 .32 0 0 0 0 .5l.2 .2 .3-.2M256.2 172.5l-.2-.1-.4 .1 .5 .2 .1 .2-.1 .1-.3 .1-.2-.2M257.5 172v1.1M258.5 172.5a.33 .33 0 0 0-.5 0 .33 .33 0 0 0 0 .5 .33 .33 0 0 0 .5-.1M258.5 172v1.1M260.5 172.4v.7M260.9 172.4h-.3l-.1 .3M262.3 172.5a.33 .33 0 0 0-.5 0 .33 .33 0 0 0 0 .5 .33 .33 0 0 0 .5-.1M263.6 172.5a.33 .33 0 0 1 .5 0 .33 .33 0 0 1 0 .5 .33 .33 0 0 1-.5-.1M263.6 172.4v1M264.6 172.1h.1"/>
<path d="M264.6 172.4v.7M265 172.7h.5v-.2a.33 .33 0 0 0-.5 0 .33 .33 0 0 0 .1 .5 .33 .33 0 0 0 .4-.1M266.5 172.5a.33 .33 0 0 0-.5 0 .33 .33 0 0 0 0 .5 .33 .33 0 0 0 .5-.1M266.5 172v1.1M267.4 172.4h.4M267.6 172v.9v.1l.2 .1M270.3 172.5a.35 .35 0 0 0-.5 0 .35 .35 0 0 0 0 .5 .35 .35 0 0 0 .5-.1M270.3 172.4v.7M270.7 172.6l.2-.2h.3v.7M270.7 172.4v.7M271.6 172.4l.3 .7 .2-.7M271.9 173.1l-.4 .3"/>
<path d="M273.9 172.4h.4M274.1 172v.9v.1l.2 .1M274.6 172.6l.3-.2h.3v.7M274.6 172v1.1M275.5 172.7h.7a.35 .35 0 0 0-.6-.2 .35 .35 0 0 0 .2 .6l.4-.2M276.5 172.4v.7M276.9 172.4h-.2l-.2 .3M278.4 172.5a.35 .35 0 0 0-.6 0 .35 .35 0 0 0 0 .5 .35 .35 0 0 0 .6-.1M279.7 172.6l.2-.2h.3v.7M279.7 172.4v.7M281.2 172.5a.35 .35 0 0 0-.5 0 .35 .35 0 0 0 0 .5 .35 .35 0 0 0 .5-.1M281.5 172.7h.6a.32 .32 0 0 0-.5-.3 .32 .32 0 0 0-.1 .5l.3 .2 .3-.2"/>
<path d="M282.4 172.4v.7M282.9 172.4h-.3l-.2 .3M283.1 172.6l.3-.2h.2l.1 .7M283.1 172.4v.7M284.1 173v.1zM196.8 196h97.7M196.8 192.6h97.7M196.8 189.3h97.7M196.8 185.9h97.7M196.8 183.4h38.1M196.8 199.4h97.7M207.6 183.4v16"/>
<path d="M224.2 183.4v16M256.2 199.4v3.4M272.7 199.4v3.4M112.5 206.1h182M196.8 206.1v-31.8h97.7h-97.7v-3.1h97.7v34.9M196.8 202.8h97.7"/>
<circle cx="105.3" cy="124.3" r=".19"/>
<circle cx="105.3" cy="120.9" r=".19"/>
<circle cx="164.7" cy="124.3" r=".19"/>
<circle cx="164.7" cy="120.9" r=".19"/>
<circle cx="222.4" cy="172.7" r=".35"/>
<circle cx="228" cy="172.7" r=".35"/>
<circle cx="249.1" cy="172.7" r=".36"/>
<circle cx="251.9" cy="172.7" r=".35"/>
<circle cx="256.8" cy="172.7" r=".35"/>
<circle cx="259.8" cy="172.7" r=".35"/>
<circle cx="263" cy="172.7" r=".36"/>
<circle cx="268.4" cy="172.7" r=".35"/>
<circle cx="273.4" cy="172.7" r=".35"/>
<circle cx="279" cy="172.7" r=".35"/>
</g>
<g fill="#000" stroke="#000" stroke-width=".19">
<path d="M176.9 30.6l.4 .4-1.3 1.2zM204.7 32.2l.3 1.7h-.6zM190.4 56.1l1.7-.3v.6zM204.7 42l.3 1.8h-.6zM204.4 40.2h.6l-.3 1.8zM50.5 116.8l.3 1.8h-.6zM69.4 115.5l.4-.3 .8 1.6zM120 116.8l.3 1.8h-.6zM135 111.4l1.8-.3v.6zM166.7 111.1l1.8 .3-1.8 .3zM204.4 115h.6l-.3 1.8zM101.5 139.5l1.8-.3v.6z"/>
<path d="M114.5 131.8l1.8-.3v.6zM119.7 124.6h.6l-.3 1.8zM153.7 131.5l1.8 .3-1.8 .3zM155.5 123l1.7 .4-.2 .6zM166.7 139.2l1.8 .3-1.8 .3zM40.9 150l.5-.4 .7 1.7zM50.2 149.5h.6l-.3 1.8z"/>
</g>
<text font-size="3.6" x="118" y="161.7">OUTSIDE ELEVATION</text>
<g font-size="2.6">
<text x="264.9" y="177">NIHVA TECHNOLOGIES</text>
<text x="268.8" y="179.9">PVT. LTD.</text>
<text x="283.2" y="179.9">PUNE</text>
</g>
<g font-size="2.5">
<text x="188.7" y="22.5">RCC lintel for MS bracket</text>
<text x="188.7" y="25.4">Mounting</text>
<text x="201.6" y="38">500.0</text>
<text x="208.2" y="57">Brick wall</text>
<text x="192.4" y="80.3">3800 CLEAR HEIGHT</text>
<text x="46" y="108">Floor level</text>
<text x="147.9" y="112.2">1700.0</text>
<text x="117" y="122.5">485.0</text>
<text x="173" y="129.6">Dock leveler pit</text>
<text x="47.7" y="134.9">1250</text>
<text x="131.2" y="132.7">2080.0</text>
<text x="17.3" y="142.5">Road level</text>
<text x="123.8" y="140.4">3400 CLEAR WIDTH</text>
</g>
<g font-size="2.3">
<text x="236" y="188.5">CLIENT - ITC</text>
<text x="236.1" y="191.8">PROJECT -</text>
<text x="235.9" y="195.2">SITE - GUNTUR, A.P.</text>
<text x="235.5" y="201.9">SCALE: NTS</text>
<text x="236" y="198.5">DWG. NO. : NIHVA/17-18/0006</text>
<text x="256.9" y="201.9">WT:</text>
<text x="273.7" y="201.9">SHEET: 01 OF 01</text>
</g>
<g font-size="1.9">
<text x="203.6" y="179.1">FOR SHUTTER &amp; DOCK</text>
<text x="203.7" y="176.8">STRUCTURE (OPTION 1)</text>
<text x="203.7" y="181.3">SHELTER</text>
<text x="213.1" y="185.4">SIGN</text>
<text x="226.4" y="185.4">DATE</text>
<text x="265.7" y="185.7">Website:- www.nihva.com</text>
<text x="268.8" y="183.8">Email:- info@nihva.com</text>
<text x="271" y="181.9">Tel : 020 66304033</text>
<text x="209.5" y="191.3">SAGAR P.</text>
<text x="209.5" y="188.4">OMKAR</text>
<text x="225.2" y="187.9">11/04/17</text>
<text x="225.2" y="191.3">11/04/17</text>
</g>
<g font-size="1.7">
<text x="197.4" y="191.3">CHECK</text>
<text x="197.5" y="188.3">DRAWN</text>
<text x="197.5" y="195.1">REV.</text>
<text x="197.5" y="198.4">APPROVAL</text>
<text x="197.6" y="201.1">If any queries contact : projects@nihva.com</text>
</g>
<g font-size="1.6">
<text x="198.1" y="176.6">TITLE</text>
<text x="205.8" y="205">ALL DIMENSION ARE IN mm</text>
</g>
</svg>
